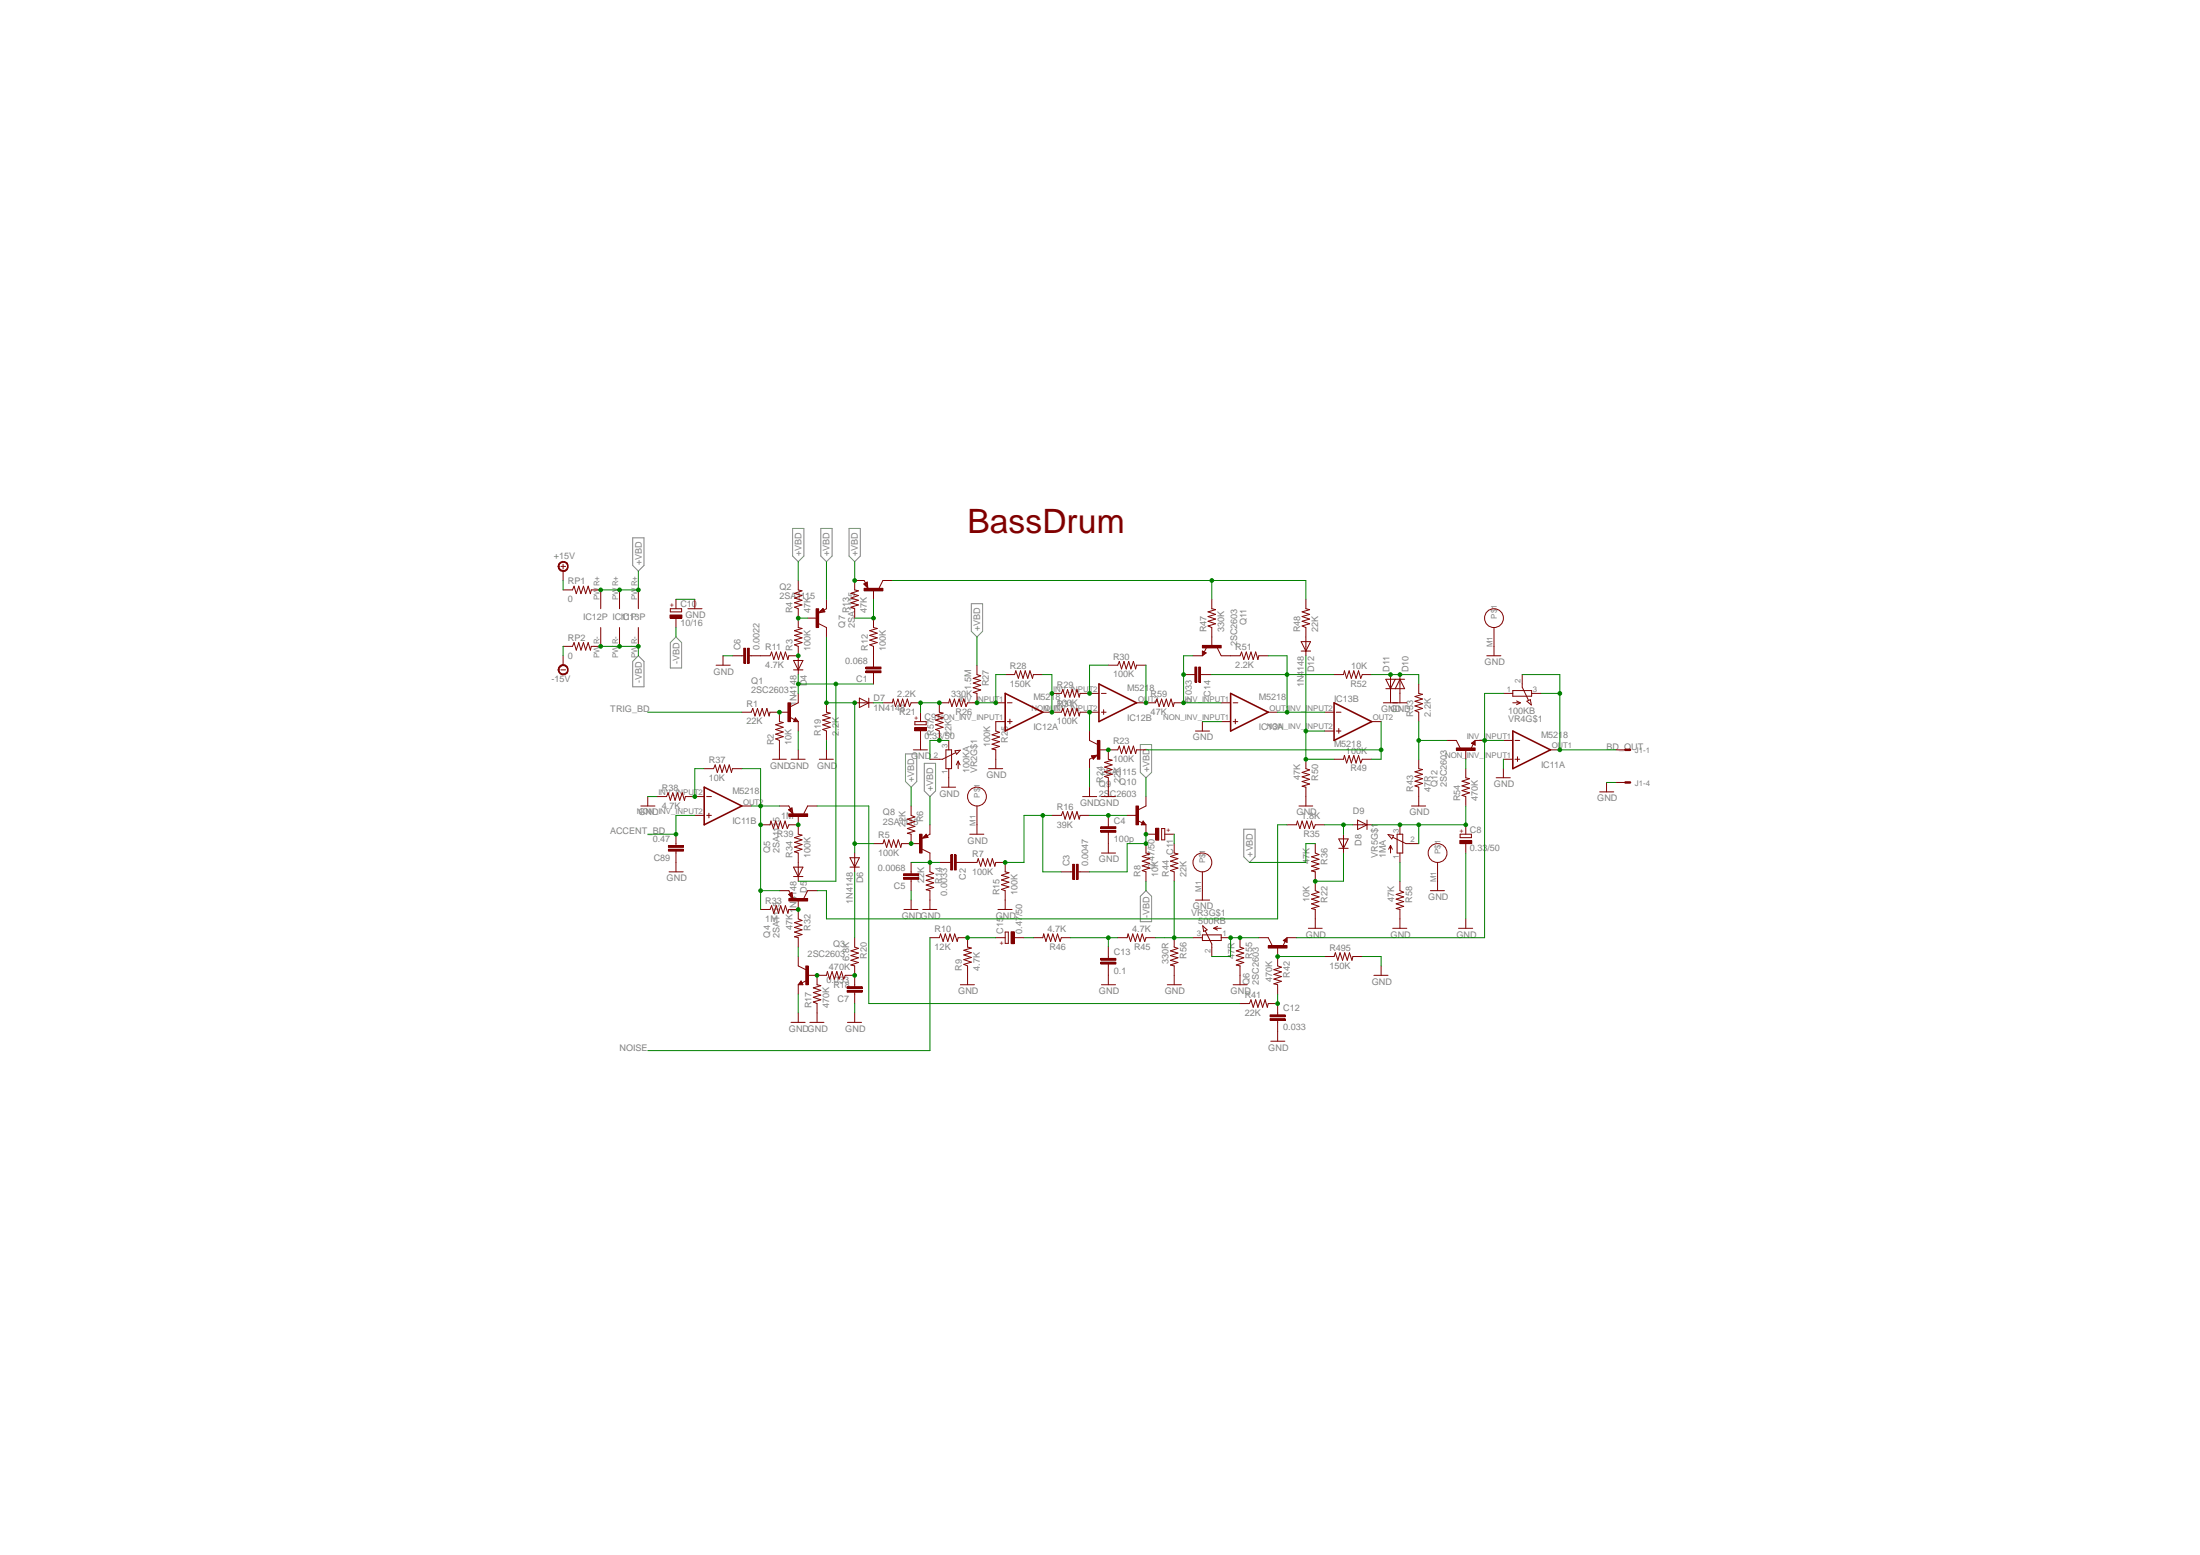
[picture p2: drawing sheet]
<svg xmlns="http://www.w3.org/2000/svg" width="297mm" height="210mm" viewBox="0 0 297 210" stroke-linecap="round" stroke-linejoin="round" font-family="sans-serif">
<path d="M85.4 72.6h1.5v3.7l-.7 .8-.8-.8zM107 71.3h1.5v3.8l-.7 .7-.8-.7zM110.8 71.3h1.5v3.8l-.7 .7-.8-.7zM114.6 71.3h1.6v3.8l-.8 .7-.8-.7zM86.2 88.5l.7 .8v3.4h-1.5v-3.4zM91.3 86l.7 .7v3.5h-1.5v-3.5zM131.1 81.5h1.6v3.7l-.8 .8-.8-.8zM122.3 101.8h1.5v3.7l-.8 .8-.7-.8zM124.8 103h1.5v3.8l-.7 .7-.8-.7zM154 100.5h1.5v3.8l-.8 .7-.7-.7zM167.9 111.9h1.6v3.8l-.8 .7-.8-.7zM154.7 120.2l.8 .8v3.4h-1.5v-3.4z" fill="none" stroke="#808080" stroke-width=".14"/>
<g fill="none" stroke="#800000" stroke-width=".14">
<path d="M81.1 79.6v2.6M83.6 79.6v2.6M107.8 78.4v1.2l.5 .2-1 .3 1 .3-1 .3 1 .3-1 .4 1 .3-1 .3 .5 .2v2.5l.5 .1-1 .3 1 .4-1 .3 1 .3-1 .3 1 .3-1 .3 .5 .2v1.3h-1.3l-.1 .5-.4-1-.3 1-.3-1-.3 1-.3-1-.3 1-.3-1-.2 .5h-2.8M116.6 78.8l.5-.2 .1 .8zM116.7 79.4h2.5v.4h-2.5zM116.9 78.7l-.2-.3h-1.3v1.2l.5 .2-1 .3 1 .3-1 .3 1 .3-1 .4 1 .3-1 .3 .5 .2v1.2M117 78.7l-.3 .2 .4 .3-.1-.5-.2 .2 .2 .2v-.2M117.9 79.6v1.3M120.5 78.4h-1.3l-.5 1M81.1 84.7v2.5M83.6 84.7v2.5M96.7 89.8h1.9"/>
<path d="M97.6 88.5v1.3M98.9 88.5h1.5M100.2 96.1h1.2l.2-.5 .3 1 .4-1 .3 1 .3-1 .3 1 .3-1 .3 1 .2-.5h2.5M100.4 87.5h.3v2h-.3zM100.9 87.5h.3v2h-.3zM105.2 96.1v1.3l.5 .1-1 .3 1 .4-1 .3 1 .3-1 .3 1 .3-1 .3 .5 .2v2.6M106.4 94.9h.3v2.5h-.3zM106.7 96.8l.6 .4M107.4 96.9l.4 .5h-.7zM107.4 97.2v.1h-.1l.1-.3 .3 .3h-.4M107.8 93.6v1.3l-1 .5M107.8 97.4v1.3"/>
<path d="M109 83.4h1.3M110.2 82.2h.3v2.5h-.3zM110.6 84.2l1 .5v1.3M111.1 82.5h-.2l.2-.2 .1 .2-.5 .1 .4-.4 .1 .3M111.1 82.1l.3 .5-.8 .1zM111.6 80.9v1.3l-.4 .2M111.6 94.9v1.2l.5 .2-1 .3 1 .3-1 .3 1 .3-1 .3 1 .4-1 .3 .5 .2v1.2M115.4 94.9h2.5M116 94.2l1.3 .7-1.3 .6zM116.9 90h2.1v.3h-2.1zM116.9 90.6h2.1v.2h-2.1zM117.3 94.2v1.3"/>
<path d="M117.9 83.4v1.3l.5 .1-1 .3 1 .4-1 .3 1 .3-1 .3 1 .3-1 .3 .5 .2v2.8M117.9 90.8v1.5M119.2 94.9h1.3l.1-.5 .3 1 .3-1 .3 1 .4-1 .3 1 .3-1 .3 1 .2-.5h1.3M123.5 97.4h1.5v.4h-1.5zM134.4 97.4h1.3M134.4 94.9h1.3M136 97.4h.6M136 94.9h.6M136.4 97.1v.6M140.8 96.1h1.2M147.1 96.1h1.3M147.1 93.6h1.3"/>
<path d="M148.7 96.1h.6M148.7 93.6h.6M149 95.8v.6M153.5 94.9h1.2M203 99.9h1.3M204.6 99.9h.6M86.5 108.8h1.9M87.5 107.5v1.3M88.7 107.5h1.3l.2-.5 .3 1 .3-1 .3 1 .4-1 .3 1 .3-1 .3 1 .1-.5h2.6M93.8 110.1h1.3M95.1 103.8h1.2l.3-.5 .3 1 .3-1 .3 1 .3-1 .3 1 .4-1 .3 1 .1-.5h1.3M95.4 110.1h.7"/>
<path d="M95.4 107.5h.7M95.7 109.8v.6M100.2 108.8h1.2M102.7 111.3h1.3l.1-.5 .3 1 .3-1 .4 1 .3-1 .3 1 .3-1 .3 1 .2-.5h1.3M104.3 102.5h1.9M105.2 108.8h1.3l.2 .4M106.5 109.3l.4-.2 .2 .7zM106.5 109.9h2.5v.3h-2.5zM106.8 102.5h1.9M106.9 109.1l-.4 .2 .4 .4v-.5l-.2 .1 .1 .2v-.2M107.1 117.1h1.3l-.6 1.2zM107.1 118.3h1.3"/>
<path d="M107.8 101.2v1.3M107.8 110.1v2.5l.5 .1-1 .4 1 .3-1 .3 1 .3-1 .3 1 .3-1 .4 .5 .1v3.9M110.3 108.8h-1.3l-.5 1M110.6 102.5h1.9M111.6 101.2v1.3M114.8 117.1h1.2M114.8 115.8h1.2l-.6 1.3zM115.4 115.1v2.6M117.9 113.9h1.3l.2-.5 .3 1 .3-1 .4 1 .2-1 .4 1 .3-1 .3 1 .1-.5h2.6M122 117.9h2v.3h-2zM122 118.4h2v.3h-2zM123 108.8v1.3l.5 .2-1 .3 1 .3-1 .3 1 .3-1 .3 1 .4-1 .3 .5 .1v1.3"/>
<path d="M123 116.4v1.5M123 118.7v1.5M124.2 112.6h.3v2.5h-.3zM124.5 114.6l1.1 .5v2.6l.5 .2-1.1 .3 1.1 .3-1.1 .3 1.1 .4-1.1 .3 1.1 .3-1.1 .3 .6 .1v2.6M125 112.6l.3 .4-.8 .2zM125 112.9h-.2l.2-.1 .2 .2-.5 .1 .3-.4 .2 .3M125.6 111.3v1.3l-.4 .2M203 102.5h1.3M204.6 102.5h.6M204.9 102.2v.6M209.3 101.2h1.3M102.7 122.8h1.3l.2-.5 .3 1 .3-1 .3 1 .3-1 .3 1 .3-1 .4 1 .1-.5h1.3"/>
<path d="M105.2 120.2h1.3l.2 .4M106.5 120.7l.4-.2 .2 .7zM106.5 121.3h2.5v.3h-2.5zM106.8 138h1.9M106.9 120.6l-.4 .1 .4 .4v-.5l-.2 .1 .1 .2v-.2M107.8 121.5v2.5l.5 .2-1 .3 1 .4-1 .3 1 .3-1 .3 1 .4-1 .2 .5 .2v1.2M107.8 129.1v1.3l1 .5M107.8 132.9v1.3M107.8 136.7v1.3M108.2 132.4l.2 .5h-.6zM108.2 132.7l-.1 .1h.2l-.1-.3-.3 .3h.4M108.8 130.4h.3v2.5h-.3z"/>
<path d="M108.9 132.4l-.6 .3M109 131.7h2.6l.1-.6 .3 1.1 .3-1.1 .3 1.1 .4-1.1 .3 1.1 .3-1.1 .3 1.1 .2-.5h1.3M109.3 138h1.9M110.3 120.2h-1.3l-.5 1M110.3 131.7v1.2l.5 .2-1 .2 1 .4-1 .3 1 .3-1 .3 1 .4-1 .3 .5 .2v2.5M114.4 133.2h2v.2h-2zM114.4 133.7h2v.2h-2zM114.4 138h1.9M115.4 126.6v1.2l.5 .2-1 .4 1 .3-1 .3 1 .3-1 .3 1 .3-1 .4 .5 .1v2.8M115.4 133.9v1.6M115.4 136.7v1.3M122 122.8h1.9"/>
<path d="M123 121.5v1.3M124.6 122.8h1.9"/>
</g>
<path d="M116.7 79.6h2.5M106.5 94.9v2.5M110.4 82.2v2.5M106.5 110h2.5M124.3 112.6v2.5M106.5 121.5h2.5M109 130.4v2.5" fill="none" stroke="#800000" stroke-width=".34"/>
<path d="M135.7 93.6l5.1 2.5-5.1 2.6zM148.4 92.3l5.1 2.6-5.1 2.5zM204.3 98.7l5 2.5-5 2.6zM95.1 106.3l5.1 2.5-5.1 2.5z" fill="none" stroke="#800000" stroke-width=".21"/>
<path d="M100.5 87.5v2M101 87.5v2M116.9 90.2h2.1M116.9 90.7h2.1M122 118.1h2M122 118.6h2M114.4 133.3h2M114.4 133.8h2" fill="none" stroke="#800000" stroke-width=".25"/>
<path d="M123.5 98.2h1.6v.4h-1.6z" fill-rule="evenodd" fill="#800000"/>
<g fill="none" stroke="#800000" stroke-width=".14">
<path d="M86.2 79.6v2.6M86.2 84.7v2.5M123.5 98.2h1.6v.4h-1.6zM124.3 96.1v1.3M124.3 98.7v2.5M128.1 99.9v1.3M131.9 89.8v1.3l.5 .1-1 .4 1 .3-1 .3 1 .3-1 .3 1 .3-1 .4 .5 .1v1.3h-1.3l-.2 .5-.3-1-.3 1-.3-1-.3 1-.3-1-.4 1-.3-1-.1 .5h-1.3v1.2l.5 .2-1 .3 1 .3-1 .3 1 .3-1 .3 1 .4-1 .3 .5 .2v1.2M134.4 97.4v1.3l.6 .1-1.1 .4 1.1 .3-1.1 .3 1.1 .3-1.1 .4 1.1 .3-1.1 .3 .5 .1v2.6M135.7 91.1h1.3l.2-.5 .3 1 .3-1 .3 1 .3-1 .4 1 .3-1 .3 1 .1-.5h1.3M142 96.1h1.3l.2-.5 .3 1 .3-1 .3 1 .4-1 .3 1 .3-1 .3 1 .1-.5h1.3M142 93.6h1.3l.2-.5 .3 1 .3-1 .3 1 .4-1 .3 1 .3-1 .3 1 .1-.5h1.3M147.1 98.7v1.2l1 .6"/>
<path d="M148.2 99.9h.3v2.6h-.3zM149.6 89.8h1.3l.2-.5 .3 1 .4-1 .3 1 .3-1 .3 1 .3-1 .3 1 .2-.5h1.2M154.7 94.9h1.3l.2-.5 .3 1 .3-1 .3 1 .4-1 .3 1 .3-1 .3 1 .1-.5h1.3M159.8 91.1h1.5M161.1 88.5h1.2M161.3 90h.3v2.1h-.3zM161.4 98.7h1.9M161.8 90h.3v2.1h-.3zM162.1 91.1h1.5M162.3 87.1h2.6v.4h-2.6zM162.3 87.9l.6 .2-.6 .4zM162.3 97.4v1.3"/>
<path d="M162.4 88v.4l.3-.3-.2-.1v.2l.1-.1M162.9 87.4l-.3 .6M163.6 80.9v1.3l.5 .1-1 .3 1 .3-1 .3 1 .4-1 .3 1 .3-1 .3 .5 .2v2.5M164.4 87.5l.5 1h2.5l.2-.5 .3 1 .4-1 .3 1 .3-1 .3 1 .3-1 .3 1 .2-.5h1.2M164.9 94.9h1.3M164.9 97.4h1.3M166.5 94.9h.6M166.5 97.4h.6M166.8 97.1v.6M171.2 96.1h1.3M175.7 86.6h1.2l-.6 1.3zM175.7 87.9h1.2"/>
<path d="M176.3 80.9v1.3l.5 .1-1 .3 1 .3-1 .3 1 .4-1 .3 1 .3-1 .3 .5 .2v3.8M178.9 96.1h1.2M178.9 98.7h1.2M180.1 91.1h1.3l.1-.5 .3 1 .4-1 .3 1 .3-1 .3 1 .3-1 .3 1 .2-.5h1.3M180.4 96.1h.7M180.4 98.7h.7M180.8 98.3v.7M185.2 97.4h1.3M186.8 94.9h3.1M187.1 93h2.5l-.6-1.3-.6 1.3M187.7 91.1v3.8M188.4 91.7l-.7 1.3-.6-1.3h2.5"/>
<path d="M189 91.1v3.8M191.6 92.3v1.3l.5 .1-1.1 .3 1.1 .4-1.1 .3 1.1 .3-1.1 .3 1.1 .3-1.1 .3 .6 .2v1.3M195.4 99.9h1.2l.5 1.1M199.2 99.9h1.2M203 93.6h1.3M204.3 94.9h1M204.3 93.2h2.5v.8h-2.5zM204.8 94.6l.5 .3M205.3 94.9l-.5 .2M205.5 91.1v1.7l.9 1.7M206.2 94.7l.4-.3 .2 .8zM206.8 93.6h1.3"/>
<path d="M123.3 101.2h1.9M127.1 106.3h1.9M127.7 101.2h.8v2.6h-.8zM128.1 103.8v2.5M128.9 101.3h.8l-.5 .5zM129 101.6l-1.7 .9h-1.7M129.4 102.7v1.1M129.4 102.7l.2 .6M129.4 102.7l-.3 .6M133.5 103.8h1.9M146.2 107.5h1.9M147.1 106.3v1.2"/>
<path d="M147.4 102l.7-.1-.5 .6zM147.4 102.1l.2 .3 .4-.4-.5 .1 .1 .2 .2-.1h-.2M147.5 102.3l-.4 .2v1.3M148.4 101.2h2.5l.2-.5 .3 1 .4-1 .3 1 .3-1 .3 1 .3-1 .3 1 .2-.5h1.2M148.7 107.5h1.9M149.6 101.2v1.3l.6 .1-1.1 .3 1.1 .4-1.1 .2 1.1 .4-1.1 .3 1.1 .3-1.1 .3 .5 .2v2.5M175.4 108.8h1.8M176.3 102.5v1.3l.5 .1-1 .4 1 .3-1 .3 1 .3-1 .3 1 .3-1 .3 .5 .2v2.5M180.1 102.5h1.3l.1-.5 .3 1 .4-1 .3 1 .3-1 .3 1 .3-1 .3 1 .2-.5h1.3M180.8 113.2h1.2l-.6 1.3zM180.8 114.5h1.2M181.4 112.6v2.5"/>
<path d="M182.7 111.3h2.5M183.3 110.7l1.3 .6-1.3 .7zM184.6 110.7v1.3M187.4 112.6l.8 .2-.3 .4zM187.7 114.1v1M187.7 114.1l-.2 .5M187.7 114.1l.3 .5M188.1 113l1.7 .9h1.8M188.6 112.6h.8v2.5h-.8zM189 111.3v1.3M189 115.1v1.3M190.6 108.8h1.9"/>
<path d="M191.6 102.5v1.3l.5 .1-1.1 .3 1.1 .3-1.1 .3 1.1 .3-1.1 .4 1.1 .2-1.1 .4 .6 .2v2.5M196.6 101h2.6v.3h-2.6zM197.1 112.6h1.6v.5h-1.6zM197.9 103.8v1.2l.5 .1-1 .4 1 .2-1 .4 1 .3-1 .3 1 .3-1 .4 .5 .1v1.3M197.9 101.2v1.3M198.7 100.3l.5-.4v.7zM198.9 100.4l-.3 .6M198.9 100.3l.1-.1v.3l-.2-.2 .3-.2v.4M202 105h1.9M203 103.8v1.2"/>
</g>
<path d="M148.3 99.9v2.6M162.3 87.3h2.6M196.6 101.1h2.6" fill="none" stroke="#800000" stroke-width=".34"/>
<path d="M166.2 93.6l5 2.5-5 2.6zM180.1 94.9l5.1 2.5-5.1 2.5z" fill="none" stroke="#800000" stroke-width=".21"/>
<path d="M161.5 90v2.1M162 90v2.1" fill="none" stroke="#800000" stroke-width=".25"/>
<path d="M197.1 113.5h1.6v.4h-1.6z" fill-rule="evenodd" fill="#800000"/>
<g fill="none" stroke="#800000" stroke-width=".14">
<path d="M126.8 116.4h1.6M128.4 115.4h.2v2h-.2zM128.9 115.4h.2v2h-.2zM129.1 116.4h2.8l.2-.5 .3 1 .3-1 .4 1 .2-1 .4 1 .3-1 .3 1 .1-.5h1.3v1.3l.5 .1-1 .4 1 .2-1 .4 1 .3-1 .3 1 .3-1 .4 .5 .1v1.3M152.2 110.1h1.3M153.4 108.8h.3v2.5h-.3zM153.6 110.8l.7 .3M154.3 110.8l.4 .5h-.6zM154.3 111.1l.1 .1h-.2l.1-.2 .3 .3h-.4M154.7 107.5v1.3l-1 .5M154.7 111.3v1.3M156.8 111.8h.5v1.6h-.5z"/>
<path d="M173.8 111.3h1.2l.2-.5 .3 1 .3-1 .3 1 .3-1 .4 1 .3-1 .3 1 .2-.5h1.3M177.6 113.9v1.2l.5 .3-1 .3 1 .3-1 .3 1 .3-1 .3 1 .4-1 .3 .5 .1v2.5l.5 .2-1 .3 1 .4-1 .3 1 .3-1 .3 1 .3-1 .3 .5 .2v2.5M189 119v1.2l.5 .2-1 .3 1 .4-1 .3 1 .3-1 .3 1 .3-1 .3 .5 .2v2.5M197.1 113.5h1.6v.4h-1.6zM197.9 111.3v1.3M197.9 113.9v1.2M176.7 125.3h1.8M188 125.3h1.9M196.9 125.3h1.9M197.9 124v1.3"/>
</g>
<path d="M128.5 115.4v2M129 115.4v2" fill="none" stroke="#800000" stroke-width=".25"/>
<path d="M153.5 108.8v2.5" fill="none" stroke="#800000" stroke-width=".34"/>
<path d="M156 111.8h.5v1.6h-.5z" fill-rule="evenodd" fill="#800000"/>
<g fill="none" stroke="#800000" stroke-width=".14">
<path d="M142 110.1h1.3l.2-.5 .3 1 .3-1 .3 1 .4-1 .3 1 .3-1 .3 1 .1-.5h1.3M143.3 117.7h1.5M144.8 116.7h.3v2h-.3zM145.3 116.7h.3v2h-.3zM145.6 117.7h1.5M148.6 112.1h2.1v.3h-2.1zM148.6 111.6h2.1v.2h-2.1zM148.7 115.1h1.9M149.6 110.1v1.5M149.6 112.4v2.7M154.7 112.6h1.3M154.7 113.9v1.2l.5 .2-1 .3 1 .3-1 .3 1 .3-1 .4 1 .3-1 .3 .5 .2v1.3"/>
<path d="M156 111.8h.5v1.6h-.5zM157.3 112.6h1.2M158.5 113.9v1.2l.5 .2-1 .3 1 .3-1 .3 1 .3-1 .4 1 .3-1 .3 .5 .2v1.3M125.6 126.6h1.2l.2-.5 .3 1 .3-1 .4 1 .3-1 .3 1 .3-1 .3 1 .2-.5h1.2v1.2l.5 .2-1 .3 1 .3-1 .3 1 .3-1 .3 1 .4-1 .3 .5 .2v1.3M134.7 122.8h1.9M135.7 121.5v1.3M135.7 125.8h.4v1.5h-.4z"/>
</g>
<path d="M144.9 116.7v2M145.5 116.7v2M148.6 112.2h2.1M148.6 111.7h2.1" fill="none" stroke="#800000" stroke-width=".25"/>
<path d="M136.5 125.8h.4v1.6h-.4z" fill-rule="evenodd" fill="#800000"/>
<g fill="none" stroke="#800000" stroke-width=".14">
<path d="M90.5 82.2h1.5v.4h-1.5zM129.7 132.9h1.9M130.6 131.7v1.2M134.4 126.6h1.3M136.5 125.8h.4v1.6h-.4zM137 126.6h1.3M139.5 126.6h1.3l.1-.5 .3 1 .3-1 .4 1 .3-1 .3 1 .3-1 .3 1 .2-.5h1.3M148.6 129.9h2.1v.2h-2.1zM148.6 129.4h2.1v.2h-2.1zM148.7 132.9h1.9M149.6 127.8v1.6M149.6 130.1v2.8"/>
<path d="M150.9 126.6h1.3l.1-.5 .4 1 .2-1 .4 1 .3-1 .3 1 .3-1 .4 1 .1-.5h1.3M157.6 132.9h1.9M158.5 126.6v1.2l.5 .2-1 .4 1 .3-1 .3 1 .3-1 .3 1 .3-1 .4 .5 .1v2.5M161.1 126.6h1.2M162.3 126.2h2.6v.8h-2.6zM162.4 125l.6 .5-.5 .2zM162.7 125.6l.9 1.8v1.7M163.9 125.3h1M163.9 125.3l.5 .3M164.4 125.1l-.5 .2M164.9 126.6h1.3M166.5 132.9h1.9"/>
<path d="M167.4 126.6v1.2l.5 .2-1 .4 1 .3-1 .3 1 .3-1 .3 1 .3-1 .4 .5 .1v2.5M167.4 135.5h1.3l.2-.5 .3 1 .3-1 .3 1 .4-1 .3 1 .3-1 .3 1 .1-.5h1.3v1.5M170 126.6h1.2l.5 1M171.2 127.6h2.6v.4h-2.6zM171.5 137.5h2v.3h-2zM171.5 137h2v.2h-2zM172.5 127.8v2.6l.5 .2-1 .3 1 .3-1 .3 1 .3-1 .4 1 .3-1 .3 .5 .1v1.3M172.5 137.8v2.7M173.3 127l.5-.4v.6zM173.5 127.1l-.3 .6M173.5 127l.1-.1v.2l-.2-.1 .3-.3v.4M173.8 126.6h1.2"/>
<path d="M178.9 129.1h1.2l.2-.5 .3 1 .3-1 .4 1 .3-1 .3 1 .3-1 .3 1 .2-.5h1.2M185.5 131.7h1.9M186.5 130.4v1.3M171.6 140.5h1.9"/>
</g>
<path d="M148.6 130h2.1M148.6 129.5h2.1M171.5 137.6h2M171.5 137.1h2" fill="none" stroke="#800000" stroke-width=".25"/>
<path d="M171.2 127.8h2.6" fill="none" stroke="#800000" stroke-width=".34"/>
<path d="M90.5 83h1.6v.4h-1.6z" fill-rule="evenodd" fill="#800000"/>
<path d="M75.7 76.5h.7M76 76.2v.6M90.5 83h1.6v.4h-1.6zM91.3 80.9v1.3M91.3 83.4v1.3M92.9 82.2h1.9M93.8 80.9v1.3M218.2 101.2h1.3" fill="none" stroke="#800000" stroke-width=".14"/>
<path d="M219.5 101.2h.6" fill="none" stroke="#800000" stroke-width=".34"/>
<path d="M75.6 75.9a.69 .69 0 0 1 1.1 .3 .69 .69 0 0 1-.5 .9 .69 .69 0 0 1-.9-.6h.2a.58 .58 0 0 1 .8-.5 .58 .58 0 0 1 .2 .9 .58 .58 0 0 1-1-.2v-.2h-.2l.1-.4z" fill-rule="evenodd" fill="#800000"/>
<path d="M75.6 75.9a.69 .69 0 0 1 1.1 .3 .69 .69 0 0 1-.5 .9 .69 .69 0 0 1-.9-.6h.2a.58 .58 0 0 1 .8-.5 .58 .58 0 0 1 .2 .9 .58 .58 0 0 1-1-.2v-.2h-.2l.1-.4zM76 77.1v1.3M75.7 90.4h.7" fill="none" stroke="#800000" stroke-width=".14"/>
<path d="M75.6 89.8a.69 .69 0 0 1 1.1 .3 .69 .69 0 0 1-.5 1 .69 .69 0 0 1-.9-.7h.2a.58 .58 0 0 1 .7-.6 .58 .58 0 0 1 .4 .8 .58 .58 0 0 1-.9 .3l-.2-.2v-.3h-.2l.1-.3z" fill-rule="evenodd" fill="#800000"/>
<g fill="none" stroke="#800000" stroke-width=".14">
<path d="M76 79.6h1.3l.2-.5 .3 1 .3-1 .3 1 .4-1 .3 1 .3-1 .3 1 .1-.5h1.3M75.6 89.8a.69 .69 0 0 1 1.1 .3 .69 .69 0 0 1-.5 1 .69 .69 0 0 1-.9-.7h.2a.58 .58 0 0 1 .7-.6 .58 .58 0 0 1 .4 .8 .58 .58 0 0 1-.9 .3l-.2-.2v-.3h-.2l.1-.3zM76 88.5v1.3M76 87.2h1.3l.2-.5 .3 1.1 .3-1.1 .3 1.1 .4-1.1 .3 1.1 .3-1.1 .3 1.1 .1-.6h1.3M107.1 89.2h1.3l-.6 1.2zM107.1 90.4h1.3M107.8 88.5v2.6M200.7 88.5h1.9M201.7 84.7v3.8M90.3 114.1h2v.3h-2zM90.3 114.6h2v.3h-2zM90.3 117.7h1.9"/>
<path d="M91.3 112.6v1.5M91.3 114.9v2.8M130.9 112.6h1.9M131.9 108.8v3.8M162.3 117.7v3.8M194.1 116.4v3.8M216 106.9h1.9M216.9 105.6v1.3M218.2 105.6h1.3M161.4 121.5h1.9M193.1 120.2h1.9"/>
<circle cx="201.7" cy="83.4" r="1.27"/>
<circle cx="131.9" cy="107.5" r="1.27"/>
<circle cx="162.3" cy="116.4" r="1.27"/>
<circle cx="194.1" cy="115.1" r="1.27"/>
</g>
<path d="M219.5 105.6h.6" fill="none" stroke="#800000" stroke-width=".34"/>
<path d="M90.3 114.3h2M90.3 114.8h2" fill="none" stroke="#800000" stroke-width=".25"/>
<circle cx="105.2" cy="96.1" r=".25" fill="#008000"/>
<circle cx="105.2" cy="96.1" r=".25" fill="none" stroke="#008000" stroke-width=".14"/>
<circle cx="107.8" cy="83.4" r=".25" fill="#008000"/>
<g fill="none" stroke="#008000" stroke-width=".14">
<path d="M107.8 83.4h1.2"/>
<circle cx="107.8" cy="83.4" r=".25"/>
</g>
<circle cx="107.8" cy="111.3" r=".25" fill="#008000"/>
<circle cx="107.8" cy="111.3" r=".25" fill="none" stroke="#008000" stroke-width=".14"/>
<circle cx="107.8" cy="122.8" r=".25" fill="#008000"/>
<circle cx="107.8" cy="122.8" r=".25" fill="none" stroke="#008000" stroke-width=".14"/>
<circle cx="110.3" cy="131.7" r=".25" fill="#008000"/>
<circle cx="110.3" cy="131.7" r=".25" fill="none" stroke="#008000" stroke-width=".14"/>
<circle cx="115.4" cy="131.7" r=".25" fill="#008000"/>
<g fill="none" stroke="#008000" stroke-width=".14">
<path d="M123 116.4h2.6"/>
<circle cx="115.4" cy="131.7" r=".25"/>
</g>
<circle cx="125.6" cy="116.4" r=".25" fill="#008000"/>
<g fill="none" stroke="#008000" stroke-width=".14">
<path d="M125.6 116.4h1.2"/>
<circle cx="125.6" cy="116.4" r=".25"/>
</g>
<circle cx="123" cy="113.9" r=".25" fill="#008000"/>
<circle cx="123" cy="113.9" r=".25" fill="none" stroke="#008000" stroke-width=".14"/>
<circle cx="107.8" cy="88.5" r=".25" fill="#008000"/>
<g fill="none" stroke="#008000" stroke-width=".14">
<path d="M111.6 86v8.9"/>
<circle cx="107.8" cy="88.5" r=".25"/>
</g>
<circle cx="111.6" cy="94.9" r=".25" fill="#008000"/>
<g fill="none" stroke="#008000" stroke-width=".14">
<path d="M111.6 94.9h3.8v19"/>
<circle cx="111.6" cy="94.9" r=".25"/>
</g>
<circle cx="115.4" cy="94.9" r=".25" fill="#008000"/>
<g fill="none" stroke="#008000" stroke-width=".14">
<path d="M117.9 113.9h-2.5v1.2"/>
<circle cx="115.4" cy="94.9" r=".25"/>
</g>
<circle cx="115.4" cy="113.9" r=".25" fill="#008000"/>
<g fill="none" stroke="#008000" stroke-width=".14">
<path d="M107.8 92.3h10.1M107.8 91.1v2.5M112.9 92.3v26.7h-5.1"/>
<circle cx="115.4" cy="113.9" r=".25"/>
</g>
<circle cx="107.8" cy="92.3" r=".25" fill="#008000"/>
<circle cx="107.8" cy="92.3" r=".25" fill="none" stroke="#008000" stroke-width=".14"/>
<circle cx="112.9" cy="92.3" r=".25" fill="#008000"/>
<g fill="none" stroke="#008000" stroke-width=".14">
<path d="M117.9 80.9v2.5h-2.5"/>
<circle cx="112.9" cy="92.3" r=".25"/>
</g>
<circle cx="117.9" cy="83.4" r=".25" fill="#008000"/>
<g fill="none" stroke="#008000" stroke-width=".14">
<path d="M87.5 96.1h12.7M91.3 80.9h2.5M97.6 88.5h1.3M107.8 98.7v2.5M111.6 99.9v1.3M117.9 94.9h1.3M162.3 97.4h2.6M87.5 107.5h1.2M93.8 110.1h-2.5v2.5h-3.8M115.4 117.7v8.9M147.1 103.8v2.5M197.9 115.1v8.9"/>
<path d="M203 102.5v1.3M216.9 105.6h1.3M107.8 134.2v2.5M115.4 135.5v1.2M123 120.2v1.3M183.9 129.1h2.6v1.3"/>
<circle cx="117.9" cy="83.4" r=".25"/>
</g>
<circle cx="91.3" cy="112.6" r=".25" fill="#008000"/>
<g fill="none" stroke="#008000" stroke-width=".14">
<path d="M126.8 94.9h-2.5v1.2"/>
<circle cx="91.3" cy="112.6" r=".25"/>
</g>
<circle cx="126.8" cy="94.9" r=".25" fill="#008000"/>
<circle cx="126.8" cy="94.9" r=".25" fill="none" stroke="#008000" stroke-width=".14"/>
<circle cx="124.3" cy="94.9" r=".25" fill="#008000"/>
<g fill="none" stroke="#008000" stroke-width=".14">
<path d="M128.1 99.9h-2.5v2.6"/>
<circle cx="124.3" cy="94.9" r=".25"/>
</g>
<circle cx="126.8" cy="100" r=".25" fill="#008000"/>
<circle cx="126.8" cy="100" r=".25" fill="none" stroke="#008000" stroke-width=".14"/>
<circle cx="134.5" cy="94.9" r=".25" fill="#008000"/>
<g fill="none" stroke="#008000" stroke-width=".14">
<path d="M131.9 94.9h2.5"/>
<circle cx="134.5" cy="94.9" r=".25"/>
</g>
<circle cx="131.9" cy="94.9" r=".25" fill="#008000"/>
<g fill="none" stroke="#008000" stroke-width=".14">
<path d="M135.7 91.1h-1.3v3.8M100.2 103.8h2.5v5M101.4 108.8h3.8M102.7 111.3v11.5M102.7 120.2h2.5"/>
<circle cx="131.9" cy="94.9" r=".25"/>
</g>
<circle cx="102.7" cy="120.2" r=".25" fill="#008000"/>
<g fill="none" stroke="#008000" stroke-width=".14">
<path d="M102.7 108.8v2.5"/>
<circle cx="102.7" cy="120.2" r=".25"/>
</g>
<circle cx="102.7" cy="108.8" r=".25" fill="#008000"/>
<circle cx="102.7" cy="108.8" r=".25" fill="none" stroke="#008000" stroke-width=".14"/>
<circle cx="102.7" cy="111.3" r=".25" fill="#008000"/>
<g fill="none" stroke="#008000" stroke-width=".14">
<path d="M95.1 103.8h-1.3v3.7"/>
<circle cx="102.7" cy="111.3" r=".25"/>
</g>
<circle cx="93.8" cy="107.5" r=".25" fill="#008000"/>
<g fill="none" stroke="#008000" stroke-width=".14">
<path d="M140.8 91.1h1.2v5"/>
<circle cx="93.8" cy="107.5" r=".25"/>
</g>
<circle cx="142" cy="93.6" r=".25" fill="#008000"/>
<circle cx="142" cy="93.6" r=".25" fill="none" stroke="#008000" stroke-width=".14"/>
<circle cx="142" cy="96.1" r=".25" fill="#008000"/>
<g fill="none" stroke="#008000" stroke-width=".14">
<path d="M147.1 96.1v2.6"/>
<circle cx="142" cy="96.1" r=".25"/>
</g>
<circle cx="147.1" cy="96.1" r=".25" fill="#008000"/>
<g fill="none" stroke="#008000" stroke-width=".14">
<path d="M149.6 89.8h-2.5v3.8"/>
<circle cx="147.1" cy="96.1" r=".25"/>
</g>
<circle cx="147.1" cy="93.6" r=".25" fill="#008000"/>
<g fill="none" stroke="#008000" stroke-width=".14">
<path d="M154.7 89.8v5.1"/>
<circle cx="147.1" cy="93.6" r=".25"/>
</g>
<circle cx="154.7" cy="94.9" r=".25" fill="#008000"/>
<circle cx="154.7" cy="94.9" r=".25" fill="none" stroke="#008000" stroke-width=".14"/>
<circle cx="149.6" cy="101.2" r=".25" fill="#008000"/>
<g fill="none" stroke="#008000" stroke-width=".14">
<path d="M120.5 78.4h55.8v2.5M163.6 78.4v2.5"/>
<circle cx="149.6" cy="101.2" r=".25"/>
</g>
<circle cx="163.6" cy="78.4" r=".25" fill="#008000"/>
<g fill="none" stroke="#008000" stroke-width=".14">
<path d="M161.1 88.5h-1.3v6.4"/>
<circle cx="163.6" cy="78.4" r=".25"/>
</g>
<circle cx="159.8" cy="91.1" r=".25" fill="#008000"/>
<g fill="none" stroke="#008000" stroke-width=".14">
<path d="M159.8 94.9h5.1"/>
<circle cx="159.8" cy="91.1" r=".25"/>
</g>
<circle cx="159.8" cy="94.9" r=".25" fill="#008000"/>
<g fill="none" stroke="#008000" stroke-width=".14">
<path d="M163.6 91.1h16.5M171.2 88.5h2.6v7.6h-1.3"/>
<circle cx="159.8" cy="94.9" r=".25"/>
</g>
<circle cx="173.8" cy="91.1" r=".25" fill="#008000"/>
<circle cx="173.8" cy="91.1" r=".25" fill="none" stroke="#008000" stroke-width=".14"/>
<circle cx="173.8" cy="96.1" r=".25" fill="#008000"/>
<g fill="none" stroke="#008000" stroke-width=".14">
<path d="M173.8 96.1h5.1M186.5 97.4v5.1h-1.3M154.7 101.2h31.8"/>
<circle cx="173.8" cy="96.1" r=".25"/>
</g>
<circle cx="186.5" cy="101.2" r=".25" fill="#008000"/>
<g fill="none" stroke="#008000" stroke-width=".14">
<path d="M176.3 88.5v10.2h2.6M176.3 102.5h3.8"/>
<circle cx="186.5" cy="101.2" r=".25"/>
</g>
<circle cx="176.3" cy="98.7" r=".25" fill="#008000"/>
<g fill="none" stroke="#008000" stroke-width=".14">
<path d="M176.3 98.7v3.8"/>
<circle cx="176.3" cy="98.7" r=".25"/>
</g>
<circle cx="176.3" cy="102.5" r=".25" fill="#008000"/>
<g fill="none" stroke="#008000" stroke-width=".14">
<path d="M185.2 91.1h6.4v1.2"/>
<circle cx="176.3" cy="102.5" r=".25"/>
</g>
<circle cx="187.7" cy="91.1" r=".25" fill="#008000"/>
<circle cx="187.7" cy="91.1" r=".25" fill="none" stroke="#008000" stroke-width=".14"/>
<circle cx="189" cy="91.1" r=".25" fill="#008000"/>
<g fill="none" stroke="#008000" stroke-width=".14">
<path d="M191.6 97.4v5.1M191.6 99.9h3.8M197.9 102.5v1.3"/>
<circle cx="189" cy="91.1" r=".25"/>
</g>
<circle cx="191.6" cy="100" r=".25" fill="#008000"/>
<g fill="none" stroke="#008000" stroke-width=".14">
<path d="M200.4 99.9h2.6M203 93.6h-2.6v33h-25.4"/>
<circle cx="191.6" cy="100" r=".25"/>
</g>
<circle cx="200.4" cy="100" r=".25" fill="#008000"/>
<g fill="none" stroke="#008000" stroke-width=".14">
<path d="M205.5 91.1h5.1v10.1M208.1 93.6h2.5"/>
<circle cx="200.4" cy="100" r=".25"/>
</g>
<circle cx="210.6" cy="93.6" r=".25" fill="#008000"/>
<g fill="none" stroke="#008000" stroke-width=".14">
<path d="M210.6 101.2h7.6"/>
<circle cx="210.6" cy="93.6" r=".25"/>
</g>
<circle cx="210.6" cy="101.2" r=".25" fill="#008000"/>
<g fill="none" stroke="#008000" stroke-width=".14">
<path d="M197.9 108.8v2.5h-12.7"/>
<circle cx="210.6" cy="101.2" r=".25"/>
</g>
<circle cx="189" cy="111.3" r=".25" fill="#008000"/>
<circle cx="189" cy="111.3" r=".25" fill="none" stroke="#008000" stroke-width=".14"/>
<circle cx="197.9" cy="111.3" r=".25" fill="#008000"/>
<circle cx="197.9" cy="111.3" r=".25" fill="none" stroke="#008000" stroke-width=".14"/>
<circle cx="191.6" cy="111.3" r=".25" fill="#008000"/>
<g fill="none" stroke="#008000" stroke-width=".14">
<path d="M181.4 115.1v3.9h-3.8M191.6 111.3v2.6"/>
<circle cx="191.6" cy="111.3" r=".25"/>
</g>
<circle cx="177.6" cy="119" r=".25" fill="#008000"/>
<g fill="none" stroke="#008000" stroke-width=".14">
<path d="M178.9 111.3h3.8M181.4 111.3v1.3"/>
<circle cx="177.6" cy="119" r=".25"/>
</g>
<circle cx="181.4" cy="111.3" r=".25" fill="#008000"/>
<g fill="none" stroke="#008000" stroke-width=".14">
<path d="M140.8 110.1v7.6h2.5M142 110.1h-3.7v6.3h-2.6M173.8 111.3h-1.3v12.7h-60.9v-3.8h-1.3M189 116.4v2.6"/>
<circle cx="181.4" cy="111.3" r=".25"/>
</g>
<circle cx="135.7" cy="116.4" r=".25" fill="#008000"/>
<circle cx="135.7" cy="116.4" r=".25" fill="none" stroke="#008000" stroke-width=".14"/>
<circle cx="140.8" cy="110.1" r=".25" fill="#008000"/>
<g fill="none" stroke="#008000" stroke-width=".14">
<path d="M147.1 110.1h5.1"/>
<circle cx="140.8" cy="110.1" r=".25"/>
</g>
<circle cx="149.6" cy="110.1" r=".25" fill="#008000"/>
<g fill="none" stroke="#008000" stroke-width=".14">
<path d="M154.7 112.6v1.3h-2.5v3.8h-5.1"/>
<circle cx="149.6" cy="110.1" r=".25"/>
</g>
<circle cx="154.7" cy="113.9" r=".25" fill="#008000"/>
<circle cx="154.7" cy="113.9" r=".25" fill="none" stroke="#008000" stroke-width=".14"/>
<circle cx="154.7" cy="112.6" r=".25" fill="#008000"/>
<g fill="none" stroke="#008000" stroke-width=".14">
<path d="M158.5 112.6v1.3M130.6 126.6h3.8"/>
<circle cx="154.7" cy="112.6" r=".25"/>
</g>
<circle cx="130.6" cy="126.6" r=".25" fill="#008000"/>
<g fill="none" stroke="#008000" stroke-width=".14">
<path d="M172.5 129.1h6.4"/>
<circle cx="130.6" cy="126.6" r=".25"/>
</g>
<circle cx="172.5" cy="129.1" r=".25" fill="#008000"/>
<g fill="none" stroke="#008000" stroke-width=".14">
<path d="M172.5 134.2v1.3"/>
<circle cx="172.5" cy="129.1" r=".25"/>
</g>
<circle cx="172.5" cy="135.5" r=".25" fill="#008000"/>
<g fill="none" stroke="#008000" stroke-width=".14">
<path d="M138.3 126.6h1.2M144.6 126.6h6.3M149.6 126.6v1.2"/>
<circle cx="172.5" cy="135.5" r=".25"/>
</g>
<circle cx="149.6" cy="126.6" r=".25" fill="#008000"/>
<g fill="none" stroke="#008000" stroke-width=".14">
<path d="M158.5 119v7.6M156 126.6h5.1"/>
<circle cx="149.6" cy="126.6" r=".25"/>
</g>
<circle cx="158.5" cy="126.6" r=".25" fill="#008000"/>
<g fill="none" stroke="#008000" stroke-width=".14">
<path d="M170 126.6h-3.8v2.5h-2.6"/>
<circle cx="158.5" cy="126.6" r=".25"/>
</g>
<circle cx="167.4" cy="126.6" r=".25" fill="#008000"/>
<circle cx="167.4" cy="126.6" r=".25" fill="none" stroke="#008000" stroke-width=".14"/>
<circle cx="166.2" cy="126.6" r=".25" fill="#008000"/>
<g fill="none" stroke="#008000" stroke-width=".14">
<path d="M107.8 75.8v2.6M111.6 75.8v5.1M115.4 75.8v2.6M110.3 108.8h7v26.7h50.1M107.8 127.8v1.3M125.6 126.6v15.2h-38.1"/>
<circle cx="166.2" cy="126.6" r=".25"/>
</g>
<circle cx="115.4" cy="78.4" r=".25" fill="#008000"/>
<g fill="none" stroke="#008000" stroke-width=".14">
<path d="M86.2 77.1v2.5h-5.1M131.9 86v3.8M123 106.3v2.5M125.6 107.5v3.8M154.7 105v2.5"/>
<circle cx="115.4" cy="78.4" r=".25"/>
</g>
<circle cx="83.7" cy="79.6" r=".25" fill="#008000"/>
<circle cx="83.7" cy="79.6" r=".25" fill="none" stroke="#008000" stroke-width=".14"/>
<circle cx="86.2" cy="79.6" r=".25" fill="#008000"/>
<circle cx="86.2" cy="79.6" r=".25" fill="none" stroke="#008000" stroke-width=".14"/>
<circle cx="81.1" cy="79.6" r=".25" fill="#008000"/>
<g fill="none" stroke="#008000" stroke-width=".14">
<path d="M81.1 87.2h5.1v1.3M177.6 113.9h-1.3v2.5h-7.6"/>
<circle cx="81.1" cy="79.6" r=".25"/>
</g>
<circle cx="86.2" cy="87.3" r=".25" fill="#008000"/>
<circle cx="86.2" cy="87.3" r=".25" fill="none" stroke="#008000" stroke-width=".14"/>
<circle cx="83.7" cy="87.3" r=".25" fill="#008000"/>
<circle cx="83.7" cy="87.3" r=".25" fill="none" stroke="#008000" stroke-width=".14"/>
<circle cx="81.1" cy="87.3" r=".25" fill="#008000"/>
<g fill="none" stroke="#008000" stroke-width=".14">
<path d="M76 78.4v1.2M76 87.2v1.3M91.3 84.7v1.3M154.7 119v1.2"/>
<circle cx="81.1" cy="87.3" r=".25"/>
</g>
<text font-size="4.5" fill="#800000" x="130.6" y="72">BassDrum</text>
<g font-size="1.2" fill="#808080">
<text x="74.8" y="75.5">+15V</text>
<text x="86.7" y="76.3" transform="rotate(-90 86.7 76.3)">+VBD</text>
<text x="108.2" y="75.1" transform="rotate(-90 108.2 75.1)">+VBD</text>
<text x="112" y="75.1" transform="rotate(-90 112 75.1)">+VBD</text>
<text x="115.8" y="75.1" transform="rotate(-90 115.8 75.1)">+VBD</text>
<text x="76.7" y="81.3">0</text>
<text x="76.7" y="78.9">RP1</text>
<text x="78.7" y="83.7">IC12P IC11P</text>
<text x="83.8" y="83.7">IC13P</text>
<text x="91.9" y="81.9">C10</text>
<text x="92.5" y="83.4">GND</text>
<text x="105.2" y="80.9">2SA1115</text>
<text x="105.2" y="79.6">Q2</text>
<text x="107" y="82.8" transform="rotate(-90 107 82.8)">R4</text>
<text x="109.4" y="82.8" transform="rotate(-90 109.4 82.8)">47K</text>
<text x="114.6" y="82.8" transform="rotate(-90 114.6 82.8)">R13</text>
<text x="117" y="82.8" transform="rotate(-90 117 82.8)">47K</text>
<text x="76.7" y="88.9">0</text>
<text x="76.7" y="86.5">RP2</text>
<text x="91.7" y="89.7" transform="rotate(-90 91.7 89.7)">-VBD</text>
<text x="91.9" y="84.5">10/16</text>
<text x="100" y="87.8" transform="rotate(-90 100 87.8)">C6</text>
<text x="102.5" y="87.8" transform="rotate(-90 102.5 87.8)">0.0022</text>
<text x="103.3" y="87.8">R11</text>
<text x="107" y="87.9" transform="rotate(-90 107 87.9)">R3</text>
<text x="109.4" y="87.9" transform="rotate(-90 109.4 87.9)">100K</text>
<text x="114.1" y="84.7" transform="rotate(-90 114.1 84.7)">Q7</text>
<text x="114.1" y="89.6">0.068</text>
<text x="115.4" y="84.7" transform="rotate(-90 115.4 84.7)">2SA1115</text>
<text x="117.2" y="87.9" transform="rotate(-90 117.2 87.9)">R12</text>
<text x="119.6" y="87.9" transform="rotate(-90 119.6 87.9)">100K</text>
<text x="132.3" y="85.2" transform="rotate(-90 132.3 85.2)">+VBD</text>
<text x="150.3" y="89">R30</text>
<text x="162.9" y="85.3" transform="rotate(-90 162.9 85.3)">R47</text>
<text x="165.3" y="85.3" transform="rotate(-90 165.3 85.3)">330K</text>
<text x="166.8" y="87.8">R51</text>
<text x="167" y="87.2" transform="rotate(-90 167 87.2)">2SC2603</text>
<text x="168.3" y="84.4" transform="rotate(-90 168.3 84.4)">Q11</text>
<text x="175.6" y="85.3" transform="rotate(-90 175.6 85.3)">R48</text>
<text x="178" y="85.3" transform="rotate(-90 178 85.3)">22K</text>
<text x="200.4" y="89.8">GND</text>
<text x="74.5" y="92.1">-15V</text>
<text x="86.7" y="92.2" transform="rotate(-90 86.7 92.2)">-VBD</text>
<text x="96.3" y="91.1">GND</text>
<text x="100.8" y="95.4">R1</text>
<text x="101.4" y="93.6">2SC2603</text>
<text x="101.4" y="92.3">Q1</text>
<text x="103.3" y="90.2">4.7K</text>
<text x="107.5" y="95.3" transform="rotate(-90 107.5 95.3)">1N4148</text>
<text x="108.9" y="92.6" transform="rotate(-90 108.9 92.6)">D4</text>
<text x="115.6" y="92.1">C1</text>
<text x="117.9" y="94.6">D7</text>
<text x="121.2" y="94.1">2.2K</text>
<text x="128.4" y="94.1">330K</text>
<text x="131.1" y="93.1" transform="rotate(-90 131.1 93.1)">1.5M</text>
<text x="133.5" y="92.7" transform="rotate(-90 133.5 92.7)">R27</text>
<text x="136.4" y="92.7">150K</text>
<text x="136.4" y="90.3">R28</text>
<text x="139.5" y="94.5">M5218</text>
<text x="142.7" y="95.2">100K</text>
<text x="142.7" y="95.4">R31</text>
<text x="142.7" y="92.8">R29</text>
<text x="150.3" y="91.4">100K</text>
<text x="152.2" y="93.2">M5218</text>
<text x="155.4" y="94.1">R59</text>
<text x="160.9" y="94.9" transform="rotate(-90 160.9 94.9)">0.033</text>
<text x="163.4" y="94.1" transform="rotate(-90 163.4 94.1)">C14</text>
<text x="166.8" y="90.2">2.2K</text>
<text x="170" y="94.5">M5218</text>
<text x="176.1" y="92.8" transform="rotate(-90 176.1 92.8)">1N4148</text>
<text x="177.5" y="90.8" transform="rotate(-90 177.5 90.8)">D12</text>
<text x="180.1" y="94.8">IC13B</text>
<text x="182.3" y="92.7">R52</text>
<text x="182.4" y="90.3">10K</text>
<text x="187.6" y="90.7" transform="rotate(-90 187.6 90.7)">D11</text>
<text x="190.2" y="90.8" transform="rotate(-90 190.2 90.8)">D10</text>
<text x="82.4" y="96.1">TRIG_BD</text>
<text x="100.8" y="97.8">22K</text>
<text x="104.5" y="100.6" transform="rotate(-90 104.5 100.6)">R2</text>
<text x="106.9" y="100.6" transform="rotate(-90 106.9 100.6)">10K</text>
<text x="110.8" y="99.3" transform="rotate(-90 110.8 99.3)">R19</text>
<text x="113.2" y="99.3" transform="rotate(-90 113.2 99.3)">2.2K</text>
<text x="117.9" y="96">1N4148</text>
<text x="121.4" y="96.5">R21</text>
<text x="124.8" y="99.7">0.33/50</text>
<text x="124.8" y="97.2">C9</text>
<text x="126.1" y="99.3" transform="rotate(-90 126.1 99.3)">R57</text>
<text x="128.5" y="99.3" transform="rotate(-90 128.5 99.3)">22K</text>
<text x="129" y="96.5">R26</text>
<text x="133.7" y="100.9" transform="rotate(-90 133.7 100.9)">100K</text>
<text x="136.1" y="100.3" transform="rotate(-90 136.1 100.3)">R25</text>
<text x="139.5" y="98.6">IC12A</text>
<text x="142.7" y="97.8">100K</text>
<text x="150.3" y="100.5">R23</text>
<text x="152.2" y="97.3">IC12B</text>
<text x="155.4" y="96.5">47K</text>
<text x="161.1" y="99.9">GND</text>
<text x="170" y="98.6">IC13A</text>
<text x="180.1" y="100.8">M5218</text>
<text x="181.7" y="101.7">100K</text>
<text x="186.5" y="96.1">GND</text>
<text x="187.7" y="96.1">GND</text>
<text x="190.8" y="96.8" transform="rotate(-90 190.8 96.8)">R53</text>
<text x="193.2" y="96.8" transform="rotate(-90 193.2 96.8)">2.2K</text>
<text x="203.6" y="96.4">100KB</text>
<text x="203.6" y="97.5">VR4G$1</text>
<text x="208.1" y="99.6">M5218</text>
<text x="216.9" y="101.2">BD_OUT</text>
<text x="89.4" y="106.8">R38</text>
<text x="95.7" y="105.4">10K</text>
<text x="95.7" y="103">R37</text>
<text x="98.9" y="107.1">M5218</text>
<text x="104" y="103.8">GNDGND</text>
<text x="110.3" y="103.8">GND</text>
<text x="123" y="102.5">GND</text>
<text x="123.4" y="105.5" transform="rotate(-90 123.4 105.5)">+VBD</text>
<text x="126" y="106.8" transform="rotate(-90 126 106.8)">+VBD</text>
<text x="126.8" y="107.5">GND</text>
<text x="130.9" y="104.4" transform="rotate(-90 130.9 104.4)">100KA</text>
<text x="131.9" y="104.4" transform="rotate(-90 131.9 104.4)">VR2G$1</text>
<text x="133.2" y="105">GND</text>
<text x="148.4" y="107.5">2SC2603</text>
<text x="148.4" y="106.3">Q9</text>
<text x="148.6" y="104.6">2SA1115</text>
<text x="148.9" y="105.7" transform="rotate(-90 148.9 105.7)">R24</text>
<text x="150.3" y="102.9">100K</text>
<text x="151.1" y="105.9">Q10</text>
<text x="151.3" y="105.7" transform="rotate(-90 151.3 105.7)">22K</text>
<text x="155.2" y="104.3" transform="rotate(-90 155.2 104.3)">+VBD</text>
<text x="175.6" y="105.3" transform="rotate(-90 175.6 105.3)">47K</text>
<text x="178" y="105.4" transform="rotate(-90 178 105.4)">R50</text>
<text x="182.3" y="104.1">R49</text>
<text x="190.8" y="106.9" transform="rotate(-90 190.8 106.9)">R43</text>
<text x="193.2" y="106.9" transform="rotate(-90 193.2 106.9)">47R</text>
<text x="194.1" y="106.3" transform="rotate(-90 194.1 106.3)">Q12</text>
<text x="195.4" y="106.3" transform="rotate(-90 195.4 106.3)">2SC2603</text>
<text x="201.7" y="106.3">GND</text>
<text x="208.1" y="103.7">IC11A</text>
<text x="82.4" y="112.6">ACCENT_BD</text>
<text x="86.2" y="110.1">GND</text>
<text x="88.1" y="113.7">0.47</text>
<text x="89.4" y="109.2">4.7K</text>
<text x="98.9" y="111.3">IC11B</text>
<text x="104.9" y="113">R39</text>
<text x="105.5" y="110.6">1M</text>
<text x="118.6" y="113.2">R5</text>
<text x="119.2" y="111.3">2SA1115</text>
<text x="119.2" y="110.1">Q8</text>
<text x="122.3" y="111.6" transform="rotate(-90 122.3 111.6)">22K</text>
<text x="124.6" y="111" transform="rotate(-90 124.6 111)">R6</text>
<text x="130.6" y="113.9">GND</text>
<text x="142.7" y="111.7">39K</text>
<text x="142.7" y="109.3">R16</text>
<text x="145.8" y="108.8">GNDGND</text>
<text x="150.4" y="113.7">100p</text>
<text x="150.4" y="111.2">C4</text>
<text x="175" y="110.1">GND</text>
<text x="175.7" y="110.6">1.8K</text>
<text x="176" y="113">R35</text>
<text x="182.7" y="109.9">D9</text>
<text x="190.3" y="110.1">GND</text>
<text x="197.1" y="108.2" transform="rotate(-90 197.1 108.2)">R54</text>
<text x="198.5" y="112.4">C8</text>
<text x="199.6" y="108.2" transform="rotate(-90 199.6 108.2)">470K</text>
<text x="215.6" y="108.2">GND</text>
<text x="88.3" y="116.2">C89</text>
<text x="90" y="119">GND</text>
<text x="104" y="115.1" transform="rotate(-90 104 115.1)">Q5</text>
<text x="105.2" y="115.1" transform="rotate(-90 105.2 115.1)">2SA1115</text>
<text x="107" y="115.8" transform="rotate(-90 107 115.8)">R34</text>
<text x="109.4" y="115.8" transform="rotate(-90 109.4 115.8)">100K</text>
<text x="116.5" y="119.3" transform="rotate(-90 116.5 119.3)">D6</text>
<text x="118.5" y="117.5">0.0068</text>
<text x="118.6" y="115.5">100K</text>
<text x="124.8" y="119.2" transform="rotate(-90 124.8 119.2)">22K</text>
<text x="127.2" y="119.3" transform="rotate(-90 127.2 119.3)">R14</text>
<text x="130.4" y="118.7" transform="rotate(-90 130.4 118.7)">C2</text>
<text x="131.3" y="118.1">100K</text>
<text x="131.3" y="115.7">R7</text>
<text x="144.4" y="116.9" transform="rotate(-90 144.4 116.9)">C3</text>
<text x="146.9" y="116.9" transform="rotate(-90 146.9 116.9)">0.0047</text>
<text x="148.4" y="116.4">GND</text>
<text x="154" y="118.3" transform="rotate(-90 154 118.3)">R8</text>
<text x="155.9" y="117.3" transform="rotate(-90 155.9 117.3)">0.47/50</text>
<text x="156.4" y="118.3" transform="rotate(-90 156.4 118.3)">10K</text>
<text x="157.8" y="118.3" transform="rotate(-90 157.8 118.3)">R44</text>
<text x="158.4" y="115.4" transform="rotate(-90 158.4 115.4)">C11</text>
<text x="160.2" y="118.3" transform="rotate(-90 160.2 118.3)">22K</text>
<text x="169.2" y="115.7" transform="rotate(-90 169.2 115.7)">+VBD</text>
<text x="176.8" y="116.7" transform="rotate(-90 176.8 116.7)">47K</text>
<text x="179.2" y="116.8" transform="rotate(-90 179.2 116.8)">R36</text>
<text x="183.8" y="114.2" transform="rotate(-90 183.8 114.2)">D8</text>
<text x="186" y="115.8" transform="rotate(-90 186 115.8)">VR5G$1</text>
<text x="187.1" y="115.8" transform="rotate(-90 187.1 115.8)">1MA</text>
<text x="198.5" y="114.9">0.33/50</text>
<text x="103.3" y="124.4">1M</text>
<text x="103.3" y="122">R33</text>
<text x="107" y="125.6" transform="rotate(-90 107 125.6)">47K</text>
<text x="107.5" y="123.2" transform="rotate(-90 107.5 123.2)">1N4148</text>
<text x="108.9" y="120.5" transform="rotate(-90 108.9 120.5)">D5</text>
<text x="109.4" y="125.6" transform="rotate(-90 109.4 125.6)">R32</text>
<text x="115.1" y="122" transform="rotate(-90 115.1 122)">1N4148</text>
<text x="120.7" y="120.1">C5</text>
<text x="121.7" y="124">GNDGND</text>
<text x="126.2" y="125.8">R10</text>
<text x="127.9" y="120.9" transform="rotate(-90 127.9 120.9)">0.0033</text>
<text x="134.4" y="124">GND</text>
<text x="135" y="120.9" transform="rotate(-90 135 120.9)">R15</text>
<text x="137.4" y="120.9" transform="rotate(-90 137.4 120.9)">100K</text>
<text x="141.4" y="125.8">4.7K</text>
<text x="152.9" y="125.8">4.7K</text>
<text x="155.2" y="123.9" transform="rotate(-90 155.2 123.9)">-VBD</text>
<text x="160.8" y="123.6">VR3G$1</text>
<text x="161.1" y="122.8">GND</text>
<text x="161.8" y="124.7">500RB</text>
<text x="176.8" y="121.8" transform="rotate(-90 176.8 121.8)">10K</text>
<text x="179.2" y="121.8" transform="rotate(-90 179.2 121.8)">R22</text>
<text x="188.3" y="121.8" transform="rotate(-90 188.3 121.8)">47K</text>
<text x="190.7" y="121.8" transform="rotate(-90 190.7 121.8)">R58</text>
<text x="192.8" y="121.5">GND</text>
<text x="104" y="126.6" transform="rotate(-90 104 126.6)">Q4</text>
<text x="105.2" y="126.6" transform="rotate(-90 105.2 126.6)">2SA1115</text>
<text x="109" y="129.1">2SC2603</text>
<text x="111.9" y="130.9">470K</text>
<text x="112.5" y="127.8">Q3</text>
<text x="114.6" y="129.7" transform="rotate(-90 114.6 129.7)">6.8K</text>
<text x="117" y="129.5" transform="rotate(-90 117 129.5)">R20</text>
<text x="126.2" y="128.2">12K</text>
<text x="129.9" y="131" transform="rotate(-90 129.9 131)">R9</text>
<text x="132.3" y="131" transform="rotate(-90 132.3 131)">4.7K</text>
<text x="135.5" y="126" transform="rotate(-90 135.5 126)">C15</text>
<text x="138" y="126" transform="rotate(-90 138 126)">0.47/50</text>
<text x="141.7" y="128.2">R46</text>
<text x="150.4" y="131.4">0.1</text>
<text x="150.4" y="128.9">C13</text>
<text x="153.1" y="128.2">R45</text>
<text x="157.8" y="130.1" transform="rotate(-90 157.8 130.1)">330R</text>
<text x="160.2" y="129.5" transform="rotate(-90 160.2 129.5)">R56</text>
<text x="166.7" y="129.5" transform="rotate(-90 166.7 129.5)">47R</text>
<text x="169.1" y="129.5" transform="rotate(-90 169.1 129.5)">R55</text>
<text x="174.2" y="132" transform="rotate(-90 174.2 132)">R42</text>
<text x="176.3" y="126.6">GND</text>
<text x="179.5" y="130.8">150K</text>
<text x="179.5" y="128.4">R495</text>
<text x="187.7" y="126.6">GND</text>
<text x="196.6" y="126.6">GND</text>
<text x="109.6" y="136.1" transform="rotate(-90 109.6 136.1)">R17</text>
<text x="111.6" y="132.7">0.033</text>
<text x="112" y="136.1" transform="rotate(-90 112 136.1)">470K</text>
<text x="112.5" y="133.3">R18</text>
<text x="113.1" y="135.3">C7</text>
<text x="129.4" y="134.2">GND</text>
<text x="148.4" y="134.2">GND</text>
<text x="157.3" y="134.2">GND</text>
<text x="166.2" y="134.2">GND</text>
<text x="168.1" y="137.1">22K</text>
<text x="168.1" y="134.7">R41</text>
<text x="168.7" y="132.9" transform="rotate(-90 168.7 132.9)">Q6</text>
<text x="170" y="132.9" transform="rotate(-90 170 132.9)">2SC2603</text>
<text x="171.7" y="132.6" transform="rotate(-90 171.7 132.6)">470K</text>
<text x="173.3" y="136.5">C12</text>
<text x="185.2" y="132.9">GND</text>
<text x="83.6" y="141.8">NOISE</text>
<text x="106.5" y="139.3">GNDGND</text>
<text x="114.1" y="139.3">GND</text>
<text x="171.2" y="141.8">GND</text>
<text x="173.3" y="139.1">0.033</text>
</g>
<g font-size="1.1" fill="#808080">
<text x="80.9" y="81" transform="rotate(-90 80.9 81)">PWR+</text>
<text x="83.5" y="81" transform="rotate(-90 83.5 81)">PWR+</text>
<text x="86" y="81" transform="rotate(-90 86 81)">PWR+</text>
<text x="202.1" y="83.5" transform="rotate(-90 202.1 83.5)">P$1</text>
<text x="80.9" y="88.8" transform="rotate(-90 80.9 88.8)">PWR-</text>
<text x="83.5" y="88.8" transform="rotate(-90 83.5 88.8)">PWR-</text>
<text x="86" y="88.8" transform="rotate(-90 86 88.8)">PWR-</text>
<text x="201.5" y="87.4" transform="rotate(-90 201.5 87.4)">M1</text>
<text x="129.5" y="94.7">INV_INPUT1</text>
<text x="139.3" y="96">NON_INV_INPUT2</text>
<text x="141" y="96">OUT1</text>
<text x="142.2" y="93.4">INV_INPUT2</text>
<text x="153.7" y="94.7">OUT2</text>
<text x="160" y="94.7">INV_INPUT1</text>
<text x="171.4" y="96">OUT1INV_INPUT2</text>
<text x="203.5" y="93.4">1</text>
<text x="205.3" y="92.2" transform="rotate(-90 205.3 92.2)">2</text>
<text x="207" y="93.4">3</text>
<text x="126.6" y="97.2">NON_INV_INPUT1</text>
<text x="127.9" y="101" transform="rotate(-90 127.9 101)">3</text>
<text x="157.1" y="97.2">NON_INV_INPUT1</text>
<text x="171" y="98.5">NON_INV_INPUT2</text>
<text x="185.4" y="97.2">OUT2</text>
<text x="198" y="99.7">INV_INPUT1</text>
<text x="209.5" y="101">OUT1</text>
<text x="220.7" y="101.6">J1-1</text>
<text x="88.9" y="107.4">INV_INPUT2</text>
<text x="126.1" y="102.3">2</text>
<text x="127.9" y="104.5" transform="rotate(-90 127.9 104.5)">1</text>
<text x="132.3" y="107.7" transform="rotate(-90 132.3 107.7)">P$1</text>
<text x="195.1" y="102.3">NON_INV_INPUT1</text>
<text x="220.7" y="106">J1-4</text>
<text x="86" y="109.9">NON_INV_INPUT2</text>
<text x="100.3" y="108.6">OUT2</text>
<text x="131.7" y="111.5" transform="rotate(-90 131.7 111.5)">M1</text>
<text x="188.8" y="112.4" transform="rotate(-90 188.8 112.4)">3</text>
<text x="190.5" y="113.7">2</text>
<text x="162.7" y="116.5" transform="rotate(-90 162.7 116.5)">P$1</text>
<text x="188.8" y="116" transform="rotate(-90 188.8 116)">1</text>
<text x="193.9" y="119.1" transform="rotate(-90 193.9 119.1)">M1</text>
<text x="194.5" y="115.3" transform="rotate(-90 194.5 115.3)">P$1</text>
<text x="162.2" y="120.4" transform="rotate(-90 162.2 120.4)">M1</text>
<text x="161.6" y="126.4">3</text>
<text x="163.4" y="128.6" transform="rotate(-90 163.4 128.6)">2</text>
<text x="165.1" y="126.4">1</text>
</g>
<g font-size=".9" fill="#800000">
<text x="91" y="82" transform="rotate(-90 91 82)">+</text>
<text x="124" y="97.2" transform="rotate(-90 124 97.2)">+</text>
<text x="157.5" y="112.3">+</text>
<text x="197.6" y="112.4" transform="rotate(-90 197.6 112.4)">+</text>
<text x="135" y="127.5">+</text>
</g>
</svg>
